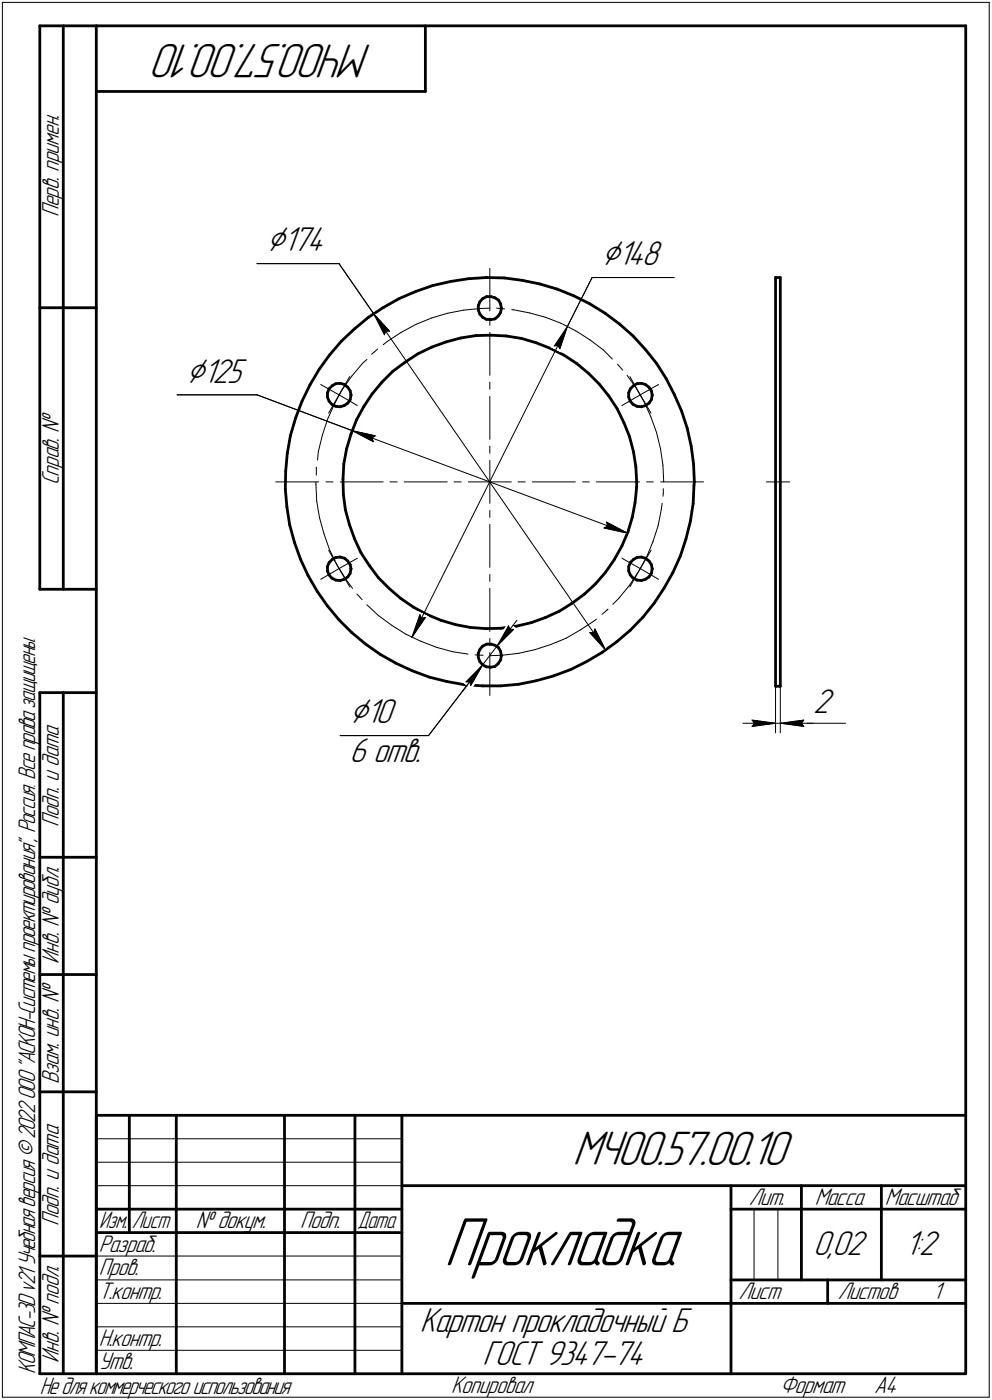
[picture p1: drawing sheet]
<svg xmlns="http://www.w3.org/2000/svg" width="211mm" height="298mm" viewBox="0 0 211 298" stroke-linecap="round" stroke-linejoin="round" font-family="sans-serif">
<g fill="none" stroke="#000" stroke-width=".21">
<path d="M.5 .5v297zM.5 .5h210zM210.5 .5v297zM54.7 56.1h17.4zM72.1 56.1l7.4 10.7zM104.2 57.1v9.1zM126 59.1l-5.3 10.4zM126 59.1h17.4zM77.1 77.4l1-.9zM77.1 77.4l-2.3 2.7zM79.1 75.4l.6-.5zM79.5 66.8l3.4 3.7z"/>
<path d="M79.5 66.8l2.3 4.5zM79.5 66.8l49.4 71.6zM79.7 74.9l.6-.6zM81.5 73.4l.9-.7zM82 70.5h.9zM82 70.5l-.2 .8zM82.4 72.7l2.9-1.9zM85.3 70.8l3.2-1.7zM88.5 69.1l3.3-1.4zM91.8 67.7l3.4-1zM95.2 66.7l3.4-.7zM98.6 66l3.5-.3z"/>
<path d="M102.1 65.7l2.1-.1zM104.2 67.7v1.6zM104.2 70.8v9.1zM105.7 65.6l1.7 .2zM108.9 66h.3zM109.2 66l3.5 .6zM112.7 66.6l3.4 1zM116.1 67.6l3.3 1.2zM117.9 73.7l.8-.1zM118.7 73.6l.4 .7zM119.4 68.8l3.1 1.6zM120.7 69.5l-1.6 4.8z"/>
<path d="M120.7 69.5l-2.8 4.2zM120.7 69.5l-33.1 66.2zM122.5 70.4l3.1 2zM125.6 72.4l2.8 2.1zM128.4 74.5l1.9 2zM131.4 77.6l1.1 1.2zM133.4 79.9l1.9 2.6zM37.7 84.1h17zM54.7 84.1l20.2 7.6zM67.3 99.5v.2zM67.3 99.7v1.5zM67.7 96.2l-.1 1.8z"/>
<path d="M68.2 81.9l3.9 2.2zM68.6 92.7l-.9 3.5zM69.7 89.3l-1.1 3.4zM71.1 86.1l-1.4 3.2zM72.1 84.1l3.9 2.3zM72.1 84.1l-2.2 3.9zM72.8 83l-1.7 3.1zM74.4 80.2l-2.3 3.9zM74.8 80.1l-2 2.9zM74.9 91.7l4.9 1.1zM74.9 91.7l4.5 2.4zM74.9 91.7l58.6 21.8z"/>
<path d="M79.2 93.2l.6-.4zM79.2 93.2l.2 .9zM104.2 81.4v1.5zM104.2 84.4v9.2zM104.2 95v1.5zM104.2 98v4.6zM132.3 86.4l3.9-2.3zM134 80.2l2.2 3.9zM135.3 82.5l1.8 3.1zM136.2 84.1l3.9-2.2zM136.2 84.1l2.3 3.9zM137.1 85.6l1.4 3.2z"/>
<path d="M138.5 88.8l1.2 3.3zM139.7 92.1l.8 3.5zM140.5 95.6l.6 3.5zM141.1 99.1l.1 3.5zM58.7 102.6h9.1zM67.2 102.6v.6zM67.2 103.2l.2 3.6zM67.4 106.8l.6 3.4zM68 110.2l.9 3.4zM68.9 113.6l1.2 3.4zM69.3 102.6h1.6zM69.9 117.2l2.2 3.9z"/>
<path d="M70.1 117l1.5 3.1zM72.4 102.6h9.1zM83 102.6h1.5zM86 102.6h9.2zM96.6 102.6h1.5zM99.7 102.6h4.5zM104.2 111.7v9.1zM104.2 108.7v1.5zM104.2 102.6v4.6zM104.2 102.6h4.6zM110.2 102.6h1.6zM113.3 102.6h9.1z"/>
<path d="M124 102.6h1.4zM126.9 102.6h9.2zM128.5 112.4l5 1.1zM128.5 112.4l.8-.4zM129 111.2l.3 .8zM129 111.2l4.5 2.3zM132.3 118.9l3.9 2.2zM137.6 118.6l-1.7 3.1zM137.6 102.6h1.4zM138.5 117.2l-2.3 3.9zM138.9 115.3l-1.3 3.3zM140 111.9l-1.1 3.4z"/>
<path d="M140.5 102.6h9.2zM140.7 108.5l-.7 3.4zM140.9 107.2l-.2 1.3zM141.1 105v.7zM141.1 104.1v.9zM163.1 102.6h5zM68.2 123.4l3.9-2.3zM71.6 120.1l1.9 3.1zM72.1 121.1l3.9-2.2zM72.1 121.1l2.3 3.9zM73.5 123.2l1.5 2.1zM75.9 126.5l1.1 1.2z"/>
<path d="M78.1 128.8l2.4 2.3zM80.5 131.1l2.9 2.1zM83.4 133.2l3 1.8zM86.4 135l3.2 1.6zM89.3 130.9l-1.7 4.8zM89.3 130.9l.4 .8zM89.6 136.6l3.3 1.2zM89.7 131.7l.8-.2zM90.5 131.5l-2.9 4.2zM92.9 137.8l3.4 1zM96.3 138.8l3.3 .5zM101.1 139.4l1.7 .1z"/>
<path d="M104.2 138.9v9.2zM104.2 136v1.5zM104.2 125.3v9.2zM104.2 122.3v1.5zM104.3 139.6l2.5-.1zM105.7 137.6l3.6-3.6zM105.7 137.6l-3 4zM106.8 139.5l3.6-.4zM108.2 133.3l.3 .7zM108.2 133.3l-2.5 4.3zM108.5 134h.8zM110 132.1l-4.3 5.5z"/>
<path d="M110.4 139.1l3.4-.8zM113.8 138.3l3.4-1.1zM117.2 137.2l3.3-1.3zM120.5 135.9l3-1.8zM123.5 134.1l3-1.9zM125.5 134.7l3.4 3.7zM125.5 134.7h.8zM126.5 132.2l.4-.4zM126.6 133.9l-.3 .8zM126.6 133.9l2.3 4.5zM128.1 130.8l1.1-.9zM129.2 129.9l.2-.2z"/>
<path d="M130.4 128.7l1.3-1.3zM133.9 124.6l-2.2 2.8zM135.9 121.7l-2 2.9zM136.2 121.1l3.9 2.3zM136.2 121.1l-2.2 3.9zM72.4 156.6h18.8zM99.1 145.2h.9zM100 145.2l.2 .8zM102.7 141.6l-11.5 15zM102.7 141.6l-3.6 3.6zM102.7 141.6l-2.5 4.4zM102.7 141.6l-4.2 5.6z"/>
<path d="M158.1 154h6.9zM160 153.3l5 .7zM160 153.3l.5 .7zM160 154.7l5-.7zM160.5 154l-.5 .7zM165 146.1v9.9zM165 154h1zM166 154h5zM166 146.1v9.9zM166 154l5 .7zM166 154l5-.7zM166 154h7.1z"/>
<path d="M170.5 154l.5 .7zM171 154h8.9zM171 153.3l-.5 .7zM20.5 247.5h65zM20.5 252.5h65zM20.5 242.5h65zM160.4 257.5v15zM165.5 257.5v15zM20.5 267.5h65zM20.5 272.5h65zM20.5 277.5h65zM.5 297.5h210z"/>
<path d="M20.5 282.5h65zM20.5 287.5h65z"/>
</g>
<g fill="none" stroke="#000" stroke-width=".59">
<path d="M8.5 5.5v120zM8.5 5.5h12zM13.5 5.5v120zM20.5 5.5v287zM20.5 5.5h185zM20.5 19.5h70zM90.5 5.5v14zM205.5 5.5v287zM95.8 59.9l3.9-.5zM99.7 59.4l3.8-.3zM103.5 59.1l3.8 .1zM107.3 59.2l3.8 .5z"/>
<path d="M111.1 59.7l3.7 .8zM165 59.1v87zM165 59.1h1zM166 59.1v87zM8.5 65.5h12zM67.9 78.7l-1.9 3.3zM70.1 75.6l-2.2 3.1zM72.6 72.6l2.8-2.6zM72.6 72.6l-2.5 3zM75.4 70l3-2.4zM78.4 67.6l3.2-2.2zM81.6 65.4l3.3-1.8z"/>
<path d="M83.6 79.1l2.6-2zM83.6 79.1l-2.3 2.3zM84.9 63.6l3.6-1.5zM86.2 77.1l2.7-1.7zM88.5 62.1l3.6-1.3zM88.9 75.4l3-1.5zM91.9 73.9l3-1.1zM92.1 60.8l3.7-.9zM94.9 72.8l3.1-.8zM98 72l3.3-.5zM101.3 71.5l3.2-.1zM101.8 65.1v.9z"/>
<path d="M101.8 66l.3 .9zM102.1 64.3l-.3 .8zM102.1 66.9l.6 .7zM102.7 63.6l.8-.4zM102.7 63.6l-.6 .7zM102.7 67.6l.8 .4zM103.5 68l.9 .1zM103.5 63.2h1zM104.4 68.1l.9-.2zM104.5 71.4l3.2 .1zM104.5 63.2l.8 .2zM105.3 63.4l.8 .5z"/>
<path d="M105.3 67.9l.7-.6zM106.1 63.9l.4 .8zM106.5 64.7l.2 .9zM106.5 66.5l-.5 .8zM106.7 65.6l-.2 .9zM107.7 71.5l3.2 .6zM110.9 72.1l3.1 .9zM114 73l3.1 1.2zM114.8 60.5l3.7 1.1zM117.1 74.2l2.9 1.4zM118.5 61.6l3.6 1.4zM120 75.6l2.7 1.8z"/>
<path d="M122.1 63l3.4 1.7zM122.7 77.4l2.5 2.1zM125.2 79.5l2.3 2.3zM125.5 64.7l3.3 2zM128.8 66.7l3 2.3zM131.8 69l2.9 2.5zM134.7 71.5l2.6 2.9zM137.3 74.4l2.4 3zM139.7 77.4l2 3.2zM61.1 96.5l-.3 3.8zM61.8 92.7l-.7 3.8zM62.9 89l-1.1 3.7z"/>
<path d="M64.3 85.4l-1.4 3.6zM66 82l-1.7 3.4zM69.7 83.7v.9zM69.7 84.6l.3 .8zM70 82.8l-.3 .9zM70 85.4l.6 .7zM70.6 86.1l.9 .4zM70.7 82.1l.8-.4zM70.7 82.1l-.7 .7zM71.5 81.7l.9-.1zM71.5 86.5l.9 .1zM72.4 81.6l.9 .3z"/>
<path d="M72.4 86.6l.8-.2zM73.2 98.8l-.2 3.2zM73.2 86.4l.8-.5zM73.3 81.9l.7 .6zM73.7 95.6l-.5 3.2zM74 82.5l.5 .7zM74.5 83.2l.2 .9zM74.5 85.1l-.5 .8zM74.7 84.2l-.2 .9zM74.7 84.2h.1M74.7 92.5l-1 3.1zM75.9 89.4l-1.2 3.1z"/>
<path d="M77.4 86.6l-1.5 2.8zM79.2 83.9l-1.8 2.7zM81.3 81.4l-2.1 2.5zM127.5 81.8l2 2.5zM129.5 84.3l1.8 2.7zM131.3 87l1.5 3zM132.8 90l1.1 3zM133.8 83.7v.9zM133.8 84.6l.3 .8zM133.9 93l.9 3.2zM134.1 82.8l-.3 .9zM134.1 85.4l.6 .7z"/>
<path d="M134.7 86.1l.9 .4zM134.8 82.1l.8-.4zM134.8 82.1l-.7 .7zM134.8 96.2l.5 3.2zM135.3 99.4l.2 3.2zM135.6 81.7l.9-.1zM135.6 86.5l.9 .1zM136.5 81.6l.8 .3zM136.5 86.6l.8-.2zM137.3 81.9l.8 .6zM137.3 86.4l.8-.5zM138.1 82.5l.5 .7z"/>
<path d="M138.6 83.2l.2 .9zM138.6 85.1l-.5 .8zM138.8 84.2l-.2 .9zM138.8 84.2h.1M141.7 80.6l1.8 3.5zM143.5 84.1l1.5 3.4zM145 87.5l1.2 3.7zM146.2 91.2l.9 3.8zM147.1 95l.5 3.8zM147.6 98.8l.1 3.8zM60.7 104.1l.3 3.8zM60.8 100.3l-.1 3.8z"/>
<path d="M61 107.9l.6 3.9zM61.6 111.8l1.1 3.7zM62.7 115.5l1.2 3.5zM63.9 119l1.6 3.5zM70 119.8l-.3 .8zM70.7 119.1l.8-.4zM70.7 119.1l-.7 .7zM71.5 118.7l.9-.1zM72.4 118.6l.9 .3zM73 102l.1 3.3zM73.1 105.3l.4 3.2zM73.3 118.9l.7 .6z"/>
<path d="M73.5 108.5l.8 3.2zM74 119.5l.5 .7zM74.3 111.7l1.1 3zM75.4 114.7l1.4 3zM76.8 117.7l1.8 2.7zM130.7 119.1l-1.8 2.7zM132.3 116.2l-1.6 2.9zM133.6 113.3l-1.3 2.9zM134.1 119.8l-.3 .8zM134.5 110.2l-.9 3.1zM134.8 119.1l.8-.4zM134.8 119.1l-.7 .7z"/>
<path d="M135.1 107l-.6 3.2zM135.5 103.7l-.4 3.3zM135.5 102.6v1.1zM135.6 118.7l.9-.1zM136.5 118.6l.8 .3zM137.3 118.9l.8 .6zM138.1 119.5l.5 .7zM144.8 118.4l-1.6 3.5zM146 114.7l-1.2 3.7zM146.9 111l-.9 3.7zM147.5 107.2l-.6 3.8zM147.7 103.4l-.2 3.8z"/>
<path d="M147.7 102.6v.8zM8.5 125.5h12zM65.5 122.5l2 3.4zM67.5 125.9l2.2 3.1zM69.7 129l2.4 3zM69.7 120.6v1zM69.7 121.6l.3 .8zM70 122.4l.6 .7zM70.6 123.1l.9 .4zM71.5 123.5l.9 .1zM72.1 132l2.7 2.7zM72.4 123.6l.8-.2z"/>
<path d="M73.2 123.4l.8-.5zM74.5 120.2l.2 .9zM74.5 122.1l-.5 .8zM74.7 121.2l-.2 .9zM74.7 121.2h.1M74.8 134.7l3 2.5zM77.8 137.2l3.1 2.2zM78.6 120.4l1.9 2.6zM80.5 123l2.3 2.3zM80.9 139.4l3.3 1.8zM82.8 125.3l2.5 2.1zM85.3 127.4l2.7 1.9z"/>
<path d="M88 129.3l2.8 1.5zM90.8 130.8l3 1.3zM93.8 132.1l3.1 .9zM96.9 133l3.2 .6zM100.1 133.6l3.3 .3zM101.8 139.1v.9zM102.1 138.3l-.3 .8zM102.7 137.6l.8-.4zM102.7 137.6l-.6 .7zM103.4 133.9l3.2-.1zM103.5 137.2h1zM104.5 137.2l.8 .2z"/>
<path d="M105.3 137.4l.8 .5zM106.1 137.9l.4 .8zM106.5 138.7l.2 .9zM106.6 133.8l3.2-.5zM106.7 139.6l-.2 .9zM109.8 133.3l3.2-.7zM113 132.6l3.1-1.1zM116.1 131.5l2.9-1.4zM119 130.1l2.8-1.7zM121.8 128.4l2.6-1.9zM124.4 126.5l2.3-2.2zM128.1 138.9l3.1-2.2z"/>
<path d="M128.9 121.8l-2.2 2.5zM131.2 136.7l2.9-2.5zM133.8 120.6v1zM133.8 121.6l.3 .8zM134.1 122.4l.6 .7zM134.7 123.1l.9 .4zM135.6 123.5l.9 .1zM136.5 123.6l.8-.2zM136.8 131.4l-2.7 2.8zM137.3 123.4l.8-.5zM138.6 120.2l.2 .9zM138.6 122.1l-.5 .8z"/>
<path d="M138.8 121.2l-.2 .9zM138.8 121.2h.1M139.2 128.4l-2.4 3zM141.3 125.2l-2.1 3.2zM143.2 121.9l-1.9 3.3zM8.5 147.5v145zM8.5 147.5h12zM13.5 147.5v145zM84.2 141.2l3.5 1.6zM87.7 142.8l3.7 1.4zM91.4 144.2l3.7 .9zM95.1 145.1l3.7 .7z"/>
<path d="M98.8 145.8l3.9 .2zM101.8 140l.3 .9zM102.1 140.9l.6 .7zM102.7 146h3.8zM102.7 141.6l.8 .4zM103.5 142l.9 .1zM104.4 142.1l.9-.2zM105.3 141.9l.7-.6zM106.5 146l3.8-.3zM106.5 140.5l-.5 .8zM110.3 145.7l3.8-.8zM114.1 144.9l3.7-1z"/>
<path d="M117.8 143.9l3.6-1.3zM121.4 142.6l3.4-1.7zM124.8 140.9l3.3-2zM165 146.1h1zM8.5 182.5h12zM8.5 207.5h12zM8.5 232.5h12zM20.5 237.5h185zM20.5 237.5v55zM27.5 237.5v25zM37.5 237.5v55zM60.5 237.5v55z"/>
<path d="M75.5 237.5v55zM85.5 237.5v55zM20.5 257.5h65zM85.5 252.5h120zM155.5 252.5v40zM155.5 257.5h15zM170.5 252.5v20zM170.5 257.5h35zM187.5 252.5v20zM8.5 267.5h12zM20.5 262.5h65zM85.5 277.5h70z"/>
<path d="M155.5 277.5h50zM155.5 272.5h50zM176.1 272.5v5zM8.5 292.5h12zM20.5 292.5h185z"/>
</g>
<g fill="#fff" stroke="#fff" stroke-width=".21">
<path d="M126.7 133.3h.1zM126.5 133.3h.4zM126.4 133.4h.5zM126.2 133.5h.8zM126.2 133.6h.8zM126 133.7h1.1zM125.9 133.8h1.2zM125.7 133.9h1.5zM125.6 133.9h1.6zM125.6 134h1.7zM125.5 134.1h1.8zM125.4 134.2h1.9zM125.2 134.3h2.1zM125.1 134.4h2.3zM125.1 134.5h2.3zM125 134.5h2.5zM124.8 134.6h2.7zM124.9 134.7h2.7zM125 134.8h2.6zM125.1 134.9h2.6zM125.1 135h2.7zM125.2 135h2.6zM125.3 135.1h2.5zM125.4 135.2h2.4zM125.5 135.3h2.4zM125.5 135.4h2.4zM125.6 135.5h2.4zM125.6 135.6h2.4zM125.7 135.6h2.4zM125.8 135.7h2.3zM125.9 135.8h2.3zM126 135.9h2.2zM126.1 136h2.2zM126.1 136.1h2.2zM126.2 136.1h2.2zM126.2 136.2h2.2zM126.3 136.3h2.1zM126.4 136.4h2zM126.5 136.5h2zM126.6 136.6h1.9zM126.7 136.7h1.9zM126.7 136.7h1.9zM126.7 136.8h1.9zM126.8 136.9h1.8zM126.9 137h1.7zM127 137.1h1.7zM127.1 137.2h1.6zM127.2 137.2h1.5zM127.3 137.3h1.4zM127.3 137.4h1.4zM127.4 137.5h1.3zM127.6 137.6h1.2zM127.7 137.7h1.1zM127.8 137.8h1zM127.9 137.8h.9zM128.1 137.9h.7zM128.3 138h.6zM128.4 138.1h.5zM128.5 138.2h.4zM128.6 138.3h.3z"/>
<path d="M79.6 67h.2zM79.6 67.1h.3zM79.6 67.1h.5zM79.7 67.2h.5zM79.7 67.3h.6zM79.7 67.4h.8zM79.7 67.5h.9zM79.8 67.6h1zM79.8 67.6h1.1zM79.8 67.7h1.2zM79.8 67.8h1.3zM79.8 67.9h1.4zM79.8 68h1.5zM79.8 68.1h1.6zM79.8 68.2h1.6zM79.8 68.2h1.7zM79.9 68.3h1.7zM79.9 68.4h1.8zM79.9 68.5h1.9zM79.9 68.6h2zM79.9 68.7h2.1zM80 68.7h2zM80 68.8h2zM80.1 68.9h2zM80.1 69h2.1zM80.2 69.1h2.1zM80.2 69.2h2.2zM80.3 69.3h2.2zM80.3 69.3h2.2zM80.3 69.4h2.3zM80.3 69.5h2.4zM80.4 69.6h2.4zM80.4 69.7h2.4zM80.5 69.8h2.4zM80.5 69.8h2.5zM80.6 69.9h2.5zM80.6 70h2.5zM80.7 70.1h2.5zM80.7 70.2h2.6zM80.8 70.3h2.6zM80.8 70.4h2.7zM80.9 70.4h2.7zM80.9 70.5h2.8zM80.9 70.6h2.8zM80.9 70.7h2.7zM81 70.8h2.4zM81 70.9h2.3zM81.1 71h2zM81.1 71h2zM81.2 71.1h1.7zM81.2 71.2h1.6zM81.3 71.3h1.3zM81.3 71.4h1.2zM81.4 71.5h1.1zM81.4 71.5h.9zM81.4 71.6h.8zM81.4 71.7h.7zM81.5 71.8h.5zM81.5 71.9h.4zM81.6 72h.2z"/>
<path d="M56.7 47.8h13.5zM56.7 47.8h13.5zM56.7 47.9h13.5zM56.7 48h13.5zM56.7 48.1h13.5zM56.7 48.2h13.5zM56.7 48.3h13.5zM56.7 48.3h13.5zM56.7 48.4h13.5zM56.7 48.5h13.5zM56.7 48.6h13.5zM56.7 48.7h13.5zM56.7 48.8h13.5zM56.7 48.9h13.5zM56.7 48.9h13.5zM56.7 49h13.5zM56.7 49.1h13.5zM56.7 49.2h13.5zM56.7 49.3h13.5zM56.7 49.4h13.5zM56.7 49.4h13.5zM56.7 49.5h13.5zM56.7 49.6h13.5zM56.7 49.7h13.5zM56.7 49.8h13.5zM56.7 49.9h13.5zM56.7 50h13.5zM56.7 50h13.5zM56.7 50.1h13.5zM56.7 50.2h13.5zM56.7 50.3h13.5zM56.7 50.4h13.5zM56.7 50.5h13.5zM56.7 50.5h13.5zM56.7 50.6h13.5zM56.7 50.7h13.5zM56.7 50.8h13.5zM56.7 50.9h13.5zM56.7 51h13.5zM56.7 51.1h13.5zM56.7 51.1h13.5zM56.7 51.2h13.5zM56.7 51.3h13.5zM56.7 51.4h13.5zM56.7 51.5h13.5zM56.7 51.6h13.5zM56.7 51.6h13.5zM56.7 51.7h13.5zM56.7 51.8h13.5zM56.7 51.9h13.5zM56.7 52h13.5zM56.7 52.1h13.5zM56.7 52.2h13.5zM56.7 52.2h13.5zM56.7 52.3h13.5zM56.7 52.4h13.5zM56.7 52.5h13.5zM56.7 52.6h13.5zM56.7 52.7h13.5zM56.7 52.7h13.5zM56.7 52.8h13.5zM56.7 52.9h13.5zM56.7 53h13.5zM56.7 53.1h13.5zM56.7 53.2h13.5zM56.7 53.3h13.5zM56.7 53.3h13.5zM56.7 53.4h13.5zM56.7 53.5h13.5zM56.7 53.6h13.5zM56.7 53.7h13.5zM56.7 53.8h13.5zM56.7 53.8h13.5zM56.7 53.9h13.5zM56.7 54h13.5zM56.7 54.1h13.5zM56.7 54.2h13.5zM56.7 54.3h13.5zM56.7 54.4h13.5zM56.7 54.4h13.5zM56.7 54.5h13.5zM56.7 54.6h13.5zM56.7 54.7h13.5zM56.7 54.8h13.5zM56.7 54.9h13.5zM56.7 54.9h13.5zM56.7 55h13.5z"/>
<path d="M89 130.3h.2zM89 130.4h.3zM88.9 130.5h.6zM88.9 130.6h.8zM88.9 130.6h.9zM88.8 130.7h1.2zM88.8 130.8h1.3zM88.8 130.9h1.5zM88.7 131h1.8zM88.7 131.1h2zM88.7 131.1h2.1zM88.6 131.2h2.4zM88.6 131.3h2.6zM88.6 131.4h2.6zM88.6 131.5h2.5zM88.6 131.6h2.5zM88.6 131.7h2.4zM88.5 131.7h2.4zM88.5 131.8h2.4zM88.5 131.9h2.3zM88.4 132h2.4zM88.4 132.1h2.4zM88.4 132.2h2.3zM88.3 132.2h2.3zM88.3 132.3h2.3zM88.3 132.4h2.2zM88.2 132.5h2.2zM88.2 132.6h2.2zM88.2 132.7h2.1zM88.1 132.8h2.2zM88.1 132.8h2.2zM88.1 132.9h2.1zM88.1 133h2.1zM88.1 133.1h2zM88.1 133.2h1.9zM88 133.3h2zM88 133.3h1.9zM88 133.4h1.8zM87.9 133.5h1.9zM87.9 133.6h1.8zM87.9 133.7h1.8zM87.8 133.8h1.9zM87.8 133.9h1.8zM87.8 133.9h1.7zM87.8 134h1.7zM87.8 134.1h1.6zM87.8 134.2h1.5zM87.8 134.3h1.5zM87.8 134.4h1.4zM87.8 134.5h1.4zM87.8 134.5h1.3zM87.8 134.6h1.2zM87.8 134.7h1.1zM87.7 134.8h1.1zM87.7 134.9h.9zM87.7 135h.9zM87.7 135h.8zM87.7 135.1h.7zM87.7 135.2h.6zM87.7 135.3h.4zM87.7 135.4h.4zM87.7 135.5h.3zM87.7 135.6h.2z"/>
<path d="M120.6 69.7h.1zM120.5 69.8h.2zM120.4 69.8h.3zM120.3 69.9h.4zM120.2 70h.5zM120.1 70.1h.6zM120 70.2h.7zM119.9 70.3h.8zM119.8 70.4h.9zM119.7 70.4h1zM119.6 70.5h1.1zM119.5 70.6h1.2zM119.5 70.7h1.2zM119.3 70.8h1.4zM119.3 70.9h1.4zM119.2 71h1.5zM119.1 71h1.6zM119.1 71.1h1.6zM119 71.2h1.7zM119 71.3h1.7zM119 71.4h1.7zM118.9 71.5h1.7zM118.8 71.5h1.8zM118.8 71.6h1.8zM118.7 71.7h1.9zM118.6 71.8h2zM118.6 71.9h2zM118.5 72h2zM118.4 72.1h2.1zM118.4 72.1h2.1zM118.4 72.2h2zM118.3 72.3h2.1zM118.3 72.4h2.1zM118.2 72.5h2.1zM118.1 72.6h2.2zM118.1 72.6h2.1zM118 72.7h2.2zM117.9 72.8h2.3zM117.9 72.9h2.2zM117.9 73h2.2zM117.8 73.1h2.3zM117.8 73.2h2.3zM117.7 73.2h2.4zM117.6 73.3h2.5zM117.6 73.4h2.4zM117.5 73.5h2.5zM117.4 73.6h2.6zM117.4 73.7h2.5zM117.3 73.7h2.6zM117.3 73.8h2.5zM117.2 73.9h2.6zM117.4 74h2.4zM117.6 74.1h2.1zM117.8 74.2h1.9zM117.9 74.3h1.8zM118.1 74.3h1.5zM118.3 74.4h1.3zM118.4 74.5h1.2zM118.6 74.6h.9zM118.8 74.7h.7zM119 74.8h.5zM119.1 74.8h.4zM119.3 74.9h.2z"/>
<path d="M127.9 50.7h13.5zM127.9 50.8h13.5zM127.9 50.9h13.5zM127.9 51h13.5zM127.9 51.1h13.5zM127.9 51.1h13.5zM127.9 51.2h13.5zM127.9 51.3h13.5zM127.9 51.4h13.5zM127.9 51.5h13.5zM127.9 51.6h13.5zM127.9 51.6h13.5zM127.9 51.7h13.5zM127.9 51.8h13.5zM127.9 51.9h13.5zM127.9 52h13.5zM127.9 52.1h13.5zM127.9 52.2h13.5zM127.9 52.2h13.5zM127.9 52.3h13.5zM127.9 52.4h13.5zM127.9 52.5h13.5zM127.9 52.6h13.5zM127.9 52.7h13.5zM127.9 52.7h13.5zM127.9 52.8h13.5zM127.9 52.9h13.5zM127.9 53h13.5zM127.9 53.1h13.5zM127.9 53.2h13.5zM127.9 53.3h13.5zM127.9 53.3h13.5zM127.9 53.4h13.5zM127.9 53.5h13.5zM127.9 53.6h13.5zM127.9 53.7h13.5zM127.9 53.8h13.5zM127.9 53.8h13.5zM127.9 53.9h13.5zM127.9 54h13.5zM127.9 54.1h13.5zM127.9 54.2h13.5zM127.9 54.3h13.5zM127.9 54.4h13.5zM127.9 54.4h13.5zM127.9 54.5h13.5zM127.9 54.6h13.5zM127.9 54.7h13.5zM127.9 54.8h13.5zM127.9 54.9h13.5zM127.9 54.9h13.5zM127.9 55h13.5zM127.9 55.1h13.5zM127.9 55.2h13.5zM127.9 55.3h13.5zM127.9 55.4h13.5zM127.9 55.5h13.5zM127.9 55.5h13.5zM127.9 55.6h13.5zM127.9 55.7h13.5zM127.9 55.8h13.5zM127.9 55.9h13.5zM127.9 56h13.5zM127.9 56h13.5zM127.9 56.1h13.5zM127.9 56.2h13.5zM127.9 56.3h13.5zM127.9 56.4h13.5zM127.9 56.5h13.5zM127.9 56.6h13.5zM127.9 56.6h13.5zM127.9 56.7h13.5zM127.9 56.8h13.5zM127.9 56.9h13.5zM127.9 57h13.5zM127.9 57.1h13.5zM127.9 57.1h13.5zM127.9 57.2h13.5zM127.9 57.3h13.5zM127.9 57.4h13.5zM127.9 57.5h13.5zM127.9 57.6h13.5zM127.9 57.7h13.5zM127.9 57.7h13.5zM127.9 57.8h13.5zM127.9 57.9h13.5zM127.9 58h13.5z"/>
<path d="M128.8 110.6h.1zM128.8 110.7h.3zM128.7 110.7h.6zM128.7 110.8h.8zM128.7 110.9h.9zM128.6 111h1.2zM128.6 111.1h1.3zM128.5 111.2h1.5zM128.5 111.3h1.7zM128.5 111.3h1.9zM128.4 111.4h2.2zM128.4 111.5h2.3zM128.4 111.6h2.5zM128.4 111.7h2.6zM128.4 111.8h2.7zM128.3 111.8h3zM128.3 111.9h3.2zM128.3 112h3.4zM128.2 112.1h3.6zM128.2 112.2h3.8zM128.2 112.3h3.9zM128.1 112.4h4.1zM128.1 112.4h4.2zM128.1 112.5h4.3zM128 112.6h4.5zM128 112.7h4.6zM127.9 112.8h4.8zM128.4 112.9h4.4zM128.7 112.9h4.2zM129 113h4zM129.5 113.1h3.6zM129.8 113.2h3.4zM130.1 113.3h3.2zM130.6 113.4h2.7zM130.9 113.5h2.5zM131.2 113.5h2.3z"/>
<path d="M74.9 91.7h2.4zM75.1 91.8h2.5zM75.2 91.9h2.8zM75.3 91.9h3.1zM75.4 92h3.3zM75.4 92.1h3.7zM75.5 92.2h4zM75.6 92.3h4.2zM75.8 92.4h4.4zM75.9 92.5h4.6zM75.9 92.5h4.6zM76 92.6h4.5zM76.1 92.7h4.3zM76.2 92.8h4.2zM76.3 92.9h4.1zM76.4 93h3.9zM76.5 93h3.8zM76.7 93.1h3.6zM76.9 93.2h3.4zM77 93.3h3.3zM77.2 93.4h3zM77.4 93.5h2.8zM77.5 93.6h2.6zM77.6 93.6h2.5zM77.8 93.7h2.3zM78 93.8h2zM78.1 93.9h1.9zM78.3 94h1.7zM78.5 94.1h1.4zM78.6 94.1h1.3zM78.7 94.2h1.2zM78.9 94.3h.9zM79.1 94.4h.7zM79.2 94.5h.6zM79.4 94.6h.4zM79.6 94.7h.2z"/>
<path d="M39.6 75.7h13.1zM39.6 75.8h13.1zM39.6 75.9h13.1zM39.6 75.9h13.1zM39.6 76h13.1zM39.6 76.1h13.1zM39.6 76.2h13.1zM39.6 76.3h13.1zM39.6 76.4h13.1zM39.6 76.5h13.1zM39.6 76.5h13.1zM39.6 76.6h13.1zM39.6 76.7h13.1zM39.6 76.8h13.1zM39.6 76.9h13.1zM39.6 77h13.1zM39.6 77h13.1zM39.6 77.1h13.1zM39.6 77.2h13.1zM39.6 77.3h13.1zM39.6 77.4h13.1zM39.6 77.5h13.1zM39.6 77.6h13.1zM39.6 77.6h13.1zM39.6 77.7h13.1zM39.6 77.8h13.1zM39.6 77.9h13.1zM39.6 78h13.1zM39.6 78.1h13.1zM39.6 78.1h13.1zM39.6 78.2h13.1zM39.6 78.3h13.1zM39.6 78.4h13.1zM39.6 78.5h13.1zM39.6 78.6h13.1zM39.6 78.7h13.1zM39.6 78.7h13.1zM39.6 78.8h13.1zM39.6 78.9h13.1zM39.6 79h13.1zM39.6 79.1h13.1zM39.6 79.2h13.1zM39.6 79.2h13.1zM39.6 79.3h13.1zM39.6 79.4h13.1zM39.6 79.5h13.1zM39.6 79.6h13.1zM39.6 79.7h13.1zM39.6 79.8h13.1zM39.6 79.8h13.1zM39.6 79.9h13.1zM39.6 80h13.1zM39.6 80.1h13.1zM39.6 80.2h13.1zM39.6 80.3h13.1zM39.6 80.3h13.1zM39.6 80.4h13.1zM39.6 80.5h13.1zM39.6 80.6h13.1zM39.6 80.7h13.1zM39.6 80.8h13.1zM39.6 80.9h13.1zM39.6 80.9h13.1zM39.6 81h13.1zM39.6 81.1h13.1zM39.6 81.2h13.1zM39.6 81.3h13.1zM39.6 81.4h13.1zM39.6 81.4h13.1zM39.6 81.5h13.1zM39.6 81.6h13.1zM39.6 81.7h13.1zM39.6 81.8h13.1zM39.6 81.9h13.1zM39.6 82h13.1zM39.6 82h13.1zM39.6 82.1h13.1zM39.6 82.2h13.1zM39.6 82.3h13.1zM39.6 82.4h13.1zM39.6 82.5h13.1zM39.6 82.5h13.1zM39.6 82.6h13.1zM39.6 82.7h13.1zM39.6 82.8h13.1zM39.6 82.9h13.1zM39.6 83h13.1zM39.6 83.1h13.1z"/>
<path d="M108.1 132.6h.2zM108 132.7h.4zM108 132.8h.5zM107.9 132.8h.6zM107.9 132.9h.8zM107.9 133h.9zM107.8 133.1h1.1zM107.8 133.2h1.2zM107.7 133.3h1.4zM107.7 133.3h1.5zM107.6 133.4h1.7zM107.6 133.5h1.8zM107.5 133.6h2.1zM107.4 133.7h2.2zM107.4 133.8h2.3zM107.4 133.9h2.5zM107.4 133.9h2.6zM107.3 134h2.8zM107.2 134.1h2.8zM107.2 134.2h2.7zM107.1 134.3h2.7zM107.1 134.4h2.6zM107 134.5h2.6zM107 134.5h2.6zM106.9 134.6h2.6zM106.8 134.7h2.6zM106.8 134.8h2.5zM106.8 134.9h2.4zM106.8 135h2.3zM106.7 135h2.4zM106.7 135.1h2.3zM106.6 135.2h2.3zM106.5 135.3h2.3zM106.5 135.4h2.2zM106.4 135.5h2.2zM106.4 135.6h2.1zM106.3 135.6h2.2zM106.3 135.7h2.1zM106.3 135.8h2zM106.3 135.9h1.9zM106.3 136h1.8zM106.2 136.1h1.8zM106.2 136.1h1.7zM106.2 136.2h1.7zM106.2 136.3h1.6zM106.1 136.4h1.6zM106.1 136.5h1.5zM106.1 136.6h1.4zM106 136.7h1.4zM106 136.7h1.3zM106 136.8h1.1zM106 136.9h.9zM105.9 137h.9zM105.9 137.1h.8zM105.9 137.2h.6zM105.9 137.2h.4zM105.8 137.3h.5zM105.8 137.4h.3z"/>
<path d="M102.4 141.7h.3zM102.3 141.8h.4zM102.2 141.9h.4zM102 142h.6zM101.9 142.1h.7zM101.8 142.2h.8zM101.6 142.2h.9zM101.4 142.3h1.1zM101.3 142.4h1.2zM101.2 142.5h1.2zM101 142.6h1.4zM100.9 142.7h1.5zM100.8 142.7h1.6zM100.8 142.8h1.6zM100.7 142.9h1.7zM100.6 143h1.8zM100.5 143.1h1.9zM100.4 143.2h1.9zM100.3 143.3h2zM100.2 143.3h2.1zM100.2 143.4h2zM100.1 143.5h2.1zM100 143.6h2.1zM99.9 143.7h2.2zM99.8 143.8h2.2zM99.7 143.8h2.3zM99.7 143.9h2.2zM99.6 144h2.3zM99.5 144.1h2.4zM99.4 144.2h2.4zM99.3 144.3h2.5zM99.2 144.4h2.5zM99.1 144.4h2.6zM99.1 144.5h2.5zM99 144.6h2.6zM98.9 144.7h2.6zM98.8 144.8h2.6zM98.7 144.9h2.7zM98.6 144.9h2.7zM98.6 145h2.7zM98.5 145.1h2.8zM98.4 145.2h2.9zM98.6 145.3h2.6zM98.6 145.4h2.6zM98.7 145.5h2.4zM98.8 145.5h2.2zM99 145.6h2zM99.1 145.7h1.8zM99.1 145.8h1.8zM99.2 145.9h1.6zM99.3 146h1.5zM99.5 146h1.3zM99.6 146.1h1.1zM99.7 146.2h1zM99.8 146.3h.8zM99.9 146.4h.7zM100 146.5h.5zM100.2 146.6h.3zM100.2 146.6h.2z"/>
<path d="M74.3 148.3h10.5zM74.3 148.3h10.5zM74.3 148.4h10.5zM74.3 148.5h10.5zM74.3 148.6h10.5zM74.3 148.7h10.5zM74.3 148.8h10.5zM74.3 148.8h10.5zM74.3 148.9h10.5zM74.3 149h10.5zM74.3 149.1h10.5zM74.3 149.2h10.5zM74.3 149.3h10.5zM74.3 149.4h10.5zM74.3 149.4h10.5zM74.3 149.5h10.5zM74.3 149.6h10.5zM74.3 149.7h10.5zM74.3 149.8h10.5zM74.3 149.9h10.5zM74.3 149.9h10.5zM74.3 150h10.5zM74.3 150.1h10.5zM74.3 150.2h10.5zM74.3 150.3h10.5zM74.3 150.4h10.5zM74.3 150.5h10.5zM74.3 150.5h10.5zM74.3 150.6h10.5zM74.3 150.7h10.5zM74.3 150.8h10.5zM74.3 150.9h10.5zM74.3 151h10.5zM74.3 151h10.5zM74.3 151.1h10.5zM74.3 151.2h10.5zM74.3 151.3h10.5zM74.3 151.4h10.5zM74.3 151.5h10.5zM74.3 151.6h10.5zM74.3 151.6h10.5zM74.3 151.7h10.5zM74.3 151.8h10.5zM74.3 151.9h10.5zM74.3 152h10.5zM74.3 152.1h10.5zM74.3 152.1h10.5zM74.3 152.2h10.5zM74.3 152.3h10.5zM74.3 152.4h10.5zM74.3 152.5h10.5zM74.3 152.6h10.5zM74.3 152.7h10.5zM74.3 152.7h10.5zM74.3 152.8h10.5zM74.3 152.9h10.5zM74.3 153h10.5zM74.3 153.1h10.5zM74.3 153.2h10.5zM74.3 153.2h10.5zM74.3 153.3h10.5zM74.3 153.4h10.5zM74.3 153.5h10.5zM74.3 153.6h10.5zM74.3 153.7h10.5zM74.3 153.8h10.5zM74.3 153.8h10.5zM74.3 153.9h10.5zM74.3 154h10.5zM74.3 154.1h10.5zM74.3 154.2h10.5zM74.3 154.3h10.5zM74.3 154.3h10.5zM74.3 154.4h10.5zM74.3 154.5h10.5zM74.3 154.6h10.5zM74.3 154.7h10.5zM74.3 154.8h10.5zM74.3 154.9h10.5zM74.3 154.9h10.5zM74.3 155h10.5zM74.3 155.1h10.5zM74.3 155.2h10.5zM74.3 155.3h10.5zM74.3 155.4h10.5zM74.3 155.4h10.5zM74.3 155.5h10.5z"/>
<path d="M74.3 157.6h14.9zM74.3 157.7h14.9zM74.3 157.8h14.9zM74.3 157.9h14.9zM74.3 158h14.9zM74.3 158.1h14.9zM74.3 158.2h14.9zM74.3 158.2h14.9zM74.3 158.3h14.9zM74.3 158.4h14.9zM74.3 158.5h14.9zM74.3 158.6h14.9zM74.3 158.7h14.9zM74.3 158.7h14.9zM74.3 158.8h14.9zM74.3 158.9h14.9zM74.3 159h14.9zM74.3 159.1h14.9zM74.3 159.2h14.9zM74.3 159.3h14.9zM74.3 159.3h14.9zM74.3 159.4h14.9zM74.3 159.5h14.9zM74.3 159.6h14.9zM74.3 159.7h14.9zM74.3 159.8h14.9zM74.3 159.9h14.9zM74.3 159.9h14.9zM74.3 160h14.9zM74.3 160.1h14.9zM74.3 160.2h14.9zM74.3 160.3h14.9zM74.3 160.4h14.9zM74.3 160.4h14.9zM74.3 160.5h14.9zM74.3 160.6h14.9zM74.3 160.7h14.9zM74.3 160.8h14.9zM74.3 160.9h14.9zM74.3 161h14.9zM74.3 161h14.9zM74.3 161.1h14.9zM74.3 161.2h14.9zM74.3 161.3h14.9zM74.3 161.4h14.9zM74.3 161.5h14.9zM74.3 161.5h14.9zM74.3 161.6h14.9zM74.3 161.7h14.9zM74.3 161.8h14.9zM74.3 161.9h14.9zM74.3 162h14.9zM74.3 162.1h14.9zM74.3 162.1h14.9zM74.3 162.2h14.9zM74.3 162.3h14.9zM74.3 162.4h14.9zM74.3 162.5h14.9zM74.3 162.6h14.9zM74.3 162.6h14.9zM74.3 162.7h14.9zM74.3 162.8h14.9zM74.3 162.9h14.9zM74.3 163h14.9zM74.3 163.1h14.9zM74.3 163.2h14.9zM74.3 163.2h14.9zM74.3 163.3h14.9zM74.3 163.4h14.9zM74.3 163.5h14.9zM74.3 163.6h14.9z"/>
<path d="M173.1 147h4.8zM173.1 147.1h4.8zM173.1 147.2h4.8zM173.1 147.2h4.8zM173.1 147.3h4.8zM173.1 147.4h4.8zM173.1 147.5h4.8zM173.1 147.6h4.8zM173.1 147.7h4.8zM173.1 147.7h4.8zM173.1 147.8h4.8zM173.1 147.9h4.8zM173.1 148h4.8zM173.1 148.1h4.8zM173.1 148.2h4.8zM173.1 148.3h4.8zM173.1 148.3h4.8zM173.1 148.4h4.8zM173.1 148.5h4.8zM173.1 148.6h4.8zM173.1 148.7h4.8zM173.1 148.8h4.8zM173.1 148.8h4.8zM173.1 148.9h4.8zM173.1 149h4.8zM173.1 149.1h4.8zM173.1 149.2h4.8zM173.1 149.3h4.8zM173.1 149.4h4.8zM173.1 149.4h4.8zM173.1 149.5h4.8zM173.1 149.6h4.8zM173.1 149.7h4.8zM173.1 149.8h4.8zM173.1 149.9h4.8zM173.1 149.9h4.8zM173.1 150h4.8zM173.1 150.1h4.8zM173.1 150.2h4.8zM173.1 150.3h4.8zM173.1 150.4h4.8zM173.1 150.5h4.8zM173.1 150.5h4.8zM173.1 150.6h4.8zM173.1 150.7h4.8zM173.1 150.8h4.8zM173.1 150.9h4.8zM173.1 151h4.8zM173.1 151h4.8zM173.1 151.1h4.8zM173.1 151.2h4.8zM173.1 151.3h4.8zM173.1 151.4h4.8zM173.1 151.5h4.8zM173.1 151.6h4.8zM173.1 151.6h4.8zM173.1 151.7h4.8zM173.1 151.8h4.8zM173.1 151.9h4.8zM173.1 152h4.8zM173.1 152.1h4.8zM173.1 152.1h4.8zM173.1 152.2h4.8zM173.1 152.3h4.8zM173.1 152.4h4.8zM173.1 152.5h4.8zM173.1 152.6h4.8zM173.1 152.7h4.8zM173.1 152.7h4.8zM173.1 152.8h4.8zM173.1 152.9h4.8z"/>
<path d="M159.5 152.9h.8zM159.5 153h1.5zM159.5 153.1h2.3zM159.5 153.2h3.1zM159.5 153.2h3.7zM159.5 153.3h4zM159.5 153.4h4.2zM159.5 153.5h4.3zM159.5 153.6h4.6zM159.5 153.7h4.8zM159.5 153.8h4.9zM159.5 153.8h5.2zM159.5 153.9h5.3zM159.5 154h5.5zM159.5 154.1h5.3zM159.5 154.2h5.2zM159.5 154.3h4.9zM159.5 154.3h4.8zM159.5 154.4h4.6zM159.5 154.5h4.3zM159.5 154.6h4.2zM159.5 154.7h4zM159.5 154.8h3.7zM159.5 154.9h3.1zM159.5 154.9h2.6zM159.5 155h1.9zM159.5 155.1h1.3zM159.5 155.2h.7z"/>
<path d="M170.9 152.9h.6zM170.1 153h1.4zM169.3 153.1h2.2zM168.6 153.2h2.9zM167.8 153.2h3.7zM167.6 153.3h3.9zM167.5 153.4h4zM167.2 153.5h4.3zM167 153.6h4.5zM166.9 153.7h4.6zM166.6 153.8h4.9zM166.5 153.8h5zM166.3 153.9h5.2zM166 154h5.5zM166.3 154.1h5.2zM166.5 154.2h5zM166.6 154.3h4.9zM166.9 154.3h4.6zM167 154.4h4.5zM167.2 154.5h4.3zM167.5 154.6h4zM167.6 154.7h3.9zM167.8 154.8h3.7zM168.5 154.9h3zM169.1 154.9h2.4zM169.7 155h1.8zM170.3 155.1h1.2zM170.9 155.2h.6z"/>
</g>
<g fill="#000" stroke="#000" stroke-width=".21">
<path d="M79.9 67.6h.2zM80 67.7h.2zM80.1 67.8h.2zM80.1 67.9h.2zM80.2 68h.1zM80.2 68.1h.2zM80.3 68.2h.1zM80.3 68.2h.2zM80.3 68.3h.3zM80.3 68.4h.3zM80.4 68.5h.3zM80.4 68.6h.4zM80.5 68.7h.3zM80.5 68.7h.4zM80.6 68.8h.3zM80.6 68.9h.4zM80.7 69h.3zM80.7 69.1h.4zM80.8 69.2h.4zM80.8 69.3h.4zM80.9 69.3h.4zM80.9 69.4h.5zM80.9 69.5h.5zM80.9 69.6h.5zM81 69.7h.5zM81 69.8h.5zM81.1 69.8h.5zM81.1 69.9h.6zM81.2 70h.5zM81.2 70.1h.6zM81.3 70.2h.6zM81.3 70.3h.6zM81.4 70.4h.6zM81.4 70.4h.6zM81.4 70.5h.6zM81.4 70.6h.6zM81.5 70.7h.5zM81.5 70.8h.5zM81.6 70.9h.4zM81.6 71h.4zM81.7 71h.2zM81.7 71.1h.2z"/>
<path d="M79.9 67.4h.2zM80 67.5h.2zM80.1 67.6h.2zM80.1 67.6h.2zM80.2 67.7h.1zM80.3 67.8h.1zM80.3 67.9h.2zM80.3 68h.3zM80.4 68.1h.3zM80.4 68.2h.4zM80.5 68.2h.4zM80.6 68.3h.3zM80.6 68.4h.4zM80.7 68.5h.4zM80.8 68.6h.4zM80.8 68.7h.4zM80.9 68.7h.4zM80.9 68.8h.5zM81 68.9h.4zM81 69h.5zM81.1 69.1h.5zM81.2 69.2h.5zM81.2 69.3h.6zM81.3 69.3h.6zM81.4 69.4h.6zM81.4 69.5h.6zM81.4 69.6h.6zM81.5 69.7h.6zM81.5 69.8h.7zM81.6 69.8h.7zM81.7 69.9h.7zM81.7 70h.8zM81.8 70.1h.7zM81.9 70.2h.7zM81.9 70.3h.8zM82 70.4h.8zM82 70.4h.9z"/>
<path d="M120.2 70.3h.2zM120.1 70.4h.2zM120.1 70.5h.1zM120.1 70.6h.1zM120 70.7h.1zM119.9 70.8h.2zM119.9 70.9h.2zM119.8 71h.3zM119.7 71h.3zM119.7 71.1h.3zM119.6 71.2h.3zM119.5 71.3h.4zM119.5 71.4h.3zM119.5 71.5h.3zM119.4 71.5h.3zM119.4 71.6h.3zM119.3 71.7h.3zM119.2 71.8h.4zM119.2 71.9h.3zM119.1 72h.4zM119 72.1h.5zM119 72.1h.5zM119 72.2h.4zM118.9 72.3h.5zM118.9 72.4h.4zM118.8 72.5h.5zM118.7 72.6h.5zM118.7 72.6h.5zM118.6 72.7h.5zM118.5 72.8h.6zM118.5 72.9h.5zM118.4 73h.6zM118.4 73.1h.6zM118.4 73.2h.6zM118.3 73.2h.6zM118.2 73.3h.7zM118.2 73.4h.6zM118.1 73.5h.7zM118 73.6h.7z"/>
<path d="M120.4 70.2h.2zM120.3 70.4h.2zM120.3 70.4h.2zM120.2 70.5h.2zM120.2 70.6h.2zM120.1 70.7h.3zM120.1 70.8h.2zM120.1 70.9h.2zM120.1 71h.2zM120 71h.2zM120 71.1h.2zM119.9 71.2h.3zM119.9 71.3h.2zM119.8 71.4h.3zM119.8 71.5h.3zM119.7 71.5h.4zM119.7 71.6h.4zM119.6 71.7h.5zM119.6 71.8h.4zM119.5 71.9h.5zM119.5 72h.5zM119.5 72.1h.4zM119.5 72.1h.4zM119.4 72.2h.5zM119.4 72.3h.4zM119.3 72.4h.5zM119.3 72.5h.5zM119.2 72.6h.5zM119.2 72.6h.5zM119.1 72.7h.6zM119.1 72.8h.5zM119 72.9h.6zM119 73h.6zM119 73.1h.5zM119 73.2h.5zM118.9 73.2h.6zM118.9 73.3h.6zM118.8 73.4h.7zM118.8 73.5h.7zM118.7 73.6h.7zM118.8 73.7h.6zM118.9 73.7h.5zM118.9 73.8h.4zM119 73.9h.3zM119 74h.3zM119 74.1h.2z"/>
<path d="M75.3 91.9h.1zM75.4 91.9h.3zM75.6 92h.3zM75.8 92.1h.3zM75.9 92.2h.5zM76.1 92.3h.5zM76.3 92.4h.6zM76.5 92.5h.5zM76.5 92.5h.8zM76.7 92.6h.9zM76.9 92.7h.9zM77 92.8h1.1zM77.2 92.9h1zM77.4 93h1.1zM77.6 93h1.1zM77.7 93.1h1.3zM77.9 93.2h1.3zM78 93.3h1.2zM78.1 93.4h1.1zM78.3 93.5h.9zM78.5 93.6h.8zM78.7 93.6h.6zM78.8 93.7h.5zM79 93.8h.4zM79.2 93.9h.2z"/>
<path d="M75.2 91.8h.2zM75.4 91.9h.3zM75.7 91.9h.4zM75.9 92h.6zM76.1 92.1h.8zM76.4 92.2h.8zM76.6 92.3h1zM76.9 92.4h1.1zM77 92.5h1.4zM77.3 92.5h1.4zM77.6 92.6h1.6zM77.8 92.7h1.7zM78.1 92.8h1.7zM78.2 92.9h1.6zM78.5 93h1.1zM78.7 93h.8zM79 93.1h.3z"/>
<path d="M129.1 111.3h.3zM129.1 111.4h.4zM129.2 111.5h.5zM129.2 111.6h.7zM129.2 111.7h.8zM129.3 111.8h.9zM129.3 111.8h1.1zM129.3 111.9h1.3zM129.3 112h1.3zM129.5 112.1h1.3zM129.8 112.2h1.2zM130 112.3h1.1zM130.3 112.4h1zM130.5 112.4h1zM130.7 112.5h1zM131 112.6h.8zM131.2 112.7h.8zM131.4 112.8h.7zM131.7 112.9h.5zM131.9 112.9h.5zM132.2 113h.4zM132.4 113.1h.4zM132.6 113.2h.3zM132.8 113.3h.3zM133.1 113.4h.2z"/>
<path d="M129.2 112.1h.3zM129 112.2h.8zM128.9 112.3h1.1zM128.7 112.4h1.6zM128.5 112.4h2zM128.9 112.5h1.8zM129.4 112.6h1.6zM129.7 112.7h1.5zM130.1 112.8h1.3zM130.5 112.9h1.2zM130.9 112.9h1zM131.2 113h1zM131.7 113.1h.7zM132 113.2h.6zM132.4 113.3h.4zM132.8 113.4h.3zM133.2 113.5h.1z"/>
<path d="M89.2 131.1h.3zM89.2 131.2h.3zM89.2 131.3h.4zM89.2 131.4h.4zM89.2 131.5h.5zM89.2 131.6h.5zM89.1 131.7h.6zM89.1 131.7h.6zM89.1 131.8h.5zM89 131.9h.6zM89 132h.5zM89 132.1h.5zM88.9 132.2h.5zM88.9 132.2h.5zM88.9 132.3h.4zM88.8 132.4h.5zM88.8 132.5h.4zM88.7 132.6h.5zM88.7 132.7h.5zM88.7 132.8h.5zM88.6 132.8h.5zM88.6 132.9h.5zM88.6 133h.4zM88.6 133.1h.4zM88.6 133.2h.3zM88.6 133.3h.3zM88.5 133.3h.3zM88.5 133.4h.3zM88.5 133.5h.2zM88.4 133.6h.3zM88.4 133.7h.2zM88.4 133.8h.2zM88.3 133.9h.3zM88.3 133.9h.3zM88.3 134h.2zM88.2 134.1h.3zM88.2 134.2h.2zM88.1 134.3h.3zM88.1 134.4h.2zM88.1 134.5h.2zM88.1 134.5h.1zM88.1 134.6h.1zM88 134.8h.1z"/>
<path d="M90.1 131.6h.4zM89.7 131.7h.7zM89.7 131.7h.6zM89.6 131.8h.7zM89.6 131.9h.7zM89.5 132h.7zM89.5 132.1h.7zM89.4 132.2h.7zM89.4 132.2h.6zM89.3 132.3h.7zM89.3 132.4h.6zM89.2 132.5h.6zM89.2 132.6h.6zM89.2 132.7h.5zM89.2 132.8h.5zM89.1 132.8h.6zM89.1 132.9h.5zM89 133h.5zM89 133.1h.5zM88.9 133.2h.5zM88.9 133.3h.4zM88.8 133.3h.5zM88.8 133.4h.4zM88.7 133.5h.5zM88.7 133.6h.4zM88.6 133.7h.5zM88.6 133.8h.4zM88.6 133.9h.3zM88.6 133.9h.3zM88.5 134h.3zM88.5 134.1h.2zM88.4 134.2h.3zM88.4 134.3h.2zM88.3 134.4h.3zM88.3 134.5h.3zM88.2 134.5h.3zM88.2 134.6h.2zM88.1 134.7h.3zM88.1 134.8h.2zM88.1 134.9h.1zM88.1 135h.1zM88 135h.1zM87.9 135.2h.2z"/>
<path d="M108.1 133.4h.2zM108.1 133.5h.2zM108 133.6h.4zM108 133.7h.4zM107.9 133.8h.5zM107.9 133.9h.6zM107.9 133.9h.6zM107.8 134h.7zM107.8 134.1h.7zM107.7 134.2h.7zM107.7 134.3h.6zM107.6 134.4h.6zM107.6 134.5h.6zM107.5 134.5h.6zM107.4 134.6h.6zM107.4 134.7h.5zM107.4 134.8h.5zM107.4 134.9h.5zM107.3 135h.5zM107.3 135h.4zM107.2 135.1h.5zM107.1 135.2h.5zM107.1 135.3h.4zM107 135.4h.4zM107 135.5h.4zM106.9 135.6h.5zM106.9 135.6h.4zM106.8 135.7h.4zM106.8 135.8h.3zM106.8 135.9h.3zM106.7 136h.3zM106.7 136.1h.2zM106.6 136.1h.2zM106.6 136.2h.2zM106.5 136.3h.3zM106.4 136.4h.3zM106.4 136.5h.2zM106.3 136.6h.3zM106.3 136.7h.2zM106.3 136.7h.1zM106.2 136.9h.1zM106.1 137h.2z"/>
<path d="M108.5 134h.8zM108.5 134.1h.7zM108.4 134.2h.7zM108.3 134.3h.8zM108.2 134.4h.8zM108.2 134.5h.7zM108.1 134.5h.7zM108 134.6h.7zM107.9 134.7h.7zM107.9 134.8h.6zM107.9 134.9h.6zM107.8 135h.6zM107.7 135h.6zM107.7 135.1h.5zM107.6 135.2h.5zM107.5 135.3h.5zM107.4 135.4h.5zM107.4 135.5h.5zM107.4 135.6h.4zM107.3 135.6h.4zM107.2 135.7h.4zM107.1 135.8h.4zM107.1 135.9h.3zM107 136h.4zM106.9 136.1h.4zM106.8 136.1h.4zM106.8 136.2h.3zM106.8 136.3h.2zM106.7 136.4h.2zM106.6 136.5h.2zM106.6 136.6h.2zM106.5 136.7h.2zM106.4 136.7h.2zM106.3 136.8h.2z"/>
<path d="M125.5 134.7h.8zM125.6 134.8h.8zM125.6 134.9h.9zM125.7 135h.9zM125.8 135h.8zM125.9 135.1h.8zM126 135.2h.7zM126.1 135.3h.6zM126.2 135.4h.6zM126.2 135.5h.7zM126.3 135.6h.6zM126.3 135.6h.7zM126.4 135.7h.7zM126.5 135.8h.6zM126.6 135.9h.6zM126.7 136h.6zM126.7 136.1h.6zM126.8 136.1h.5zM126.9 136.2h.5zM127 136.3h.4zM127.1 136.4h.4zM127.2 136.5h.4zM127.2 136.6h.4zM127.3 136.7h.4zM127.3 136.7h.5zM127.4 136.8h.4zM127.5 136.9h.3zM127.6 137h.3zM127.7 137.1h.3zM127.8 137.2h.2zM127.8 137.2h.3zM127.9 137.3h.3zM128 137.4h.2zM128 137.5h.3zM128.1 137.6h.3zM128.2 137.7h.2zM128.3 137.8h.1zM128.4 137.8h.1z"/>
<path d="M126.6 134.1h.1zM126.5 134.2h.2zM126.5 134.3h.3zM126.5 134.4h.3zM126.4 134.5h.5zM126.4 134.5h.5zM126.4 134.6h.6zM126.3 134.7h.7zM126.4 134.8h.7zM126.5 134.9h.6zM126.6 135h.6zM126.6 135h.6zM126.7 135.1h.6zM126.7 135.2h.6zM126.7 135.3h.6zM126.8 135.4h.5zM126.9 135.5h.5zM126.9 135.6h.5zM127 135.6h.5zM127.1 135.7h.4zM127.1 135.8h.5zM127.2 135.9h.4zM127.3 136h.4zM127.3 136.1h.4zM127.3 136.1h.5zM127.4 136.2h.4zM127.4 136.3h.4zM127.5 136.4h.3zM127.6 136.5h.3zM127.6 136.6h.3zM127.7 136.7h.3zM127.8 136.7h.2zM127.8 136.8h.3zM127.8 136.9h.3zM127.9 137h.3zM128 137.1h.2zM128 137.2h.3zM128.1 137.2h.2zM128.2 137.3h.2zM128.2 137.4h.2zM128.3 137.5h.1zM128.4 137.7h.1z"/>
<path d="M102.1 142.2h.2zM102 142.3h.2zM101.9 142.4h.2zM101.9 142.5h.1zM101.8 142.6h.2zM101.7 142.7h.2zM101.6 142.7h.3zM101.5 142.8h.3zM101.4 142.9h.4zM101.3 143h.4zM101.3 143.1h.3zM101.2 143.2h.3zM101.1 143.3h.4zM101 143.3h.4zM100.9 143.4h.4zM100.8 143.5h.5zM100.8 143.6h.5zM100.7 143.7h.5zM100.6 143.8h.5zM100.5 143.8h.5zM100.4 143.9h.6zM100.3 144h.6zM100.2 144.1h.6zM100.2 144.2h.6zM100.1 144.3h.7zM100 144.4h.7zM99.9 144.4h.7zM99.8 144.5h.7zM99.7 144.6h.8zM99.7 144.7h.7zM99.6 144.8h.7zM99.5 144.9h.7zM99.4 144.9h.8zM99.3 145h.9zM99.2 145.1h.9z"/>
<path d="M102.1 142.4h.2zM102 142.5h.2zM102 142.6h.2zM101.9 142.7h.2zM101.9 142.7h.1zM101.8 142.8h.2zM101.8 142.9h.1zM101.7 143h.2zM101.6 143.1h.3zM101.5 143.2h.4zM101.5 143.3h.3zM101.4 143.3h.3zM101.3 143.4h.4zM101.3 143.5h.3zM101.3 143.6h.3zM101.2 143.7h.3zM101.1 143.8h.3zM101 143.8h.4zM101 143.9h.3zM100.9 144h.4zM100.8 144.1h.5zM100.8 144.2h.5zM100.8 144.3h.4zM100.7 144.4h.4zM100.6 144.4h.5zM100.5 144.5h.5zM100.5 144.6h.5zM100.4 144.7h.5zM100.3 144.8h.6zM100.2 144.9h.6zM100.2 144.9h.6zM100.2 145h.6zM100.1 145.1h.6zM100 145.2h.7zM100.1 145.3h.5zM100.1 145.4h.5zM100.1 145.5h.4zM100.1 145.5h.3zM100.2 145.6h.2zM100.2 145.7h.1zM100.2 145.8h.1z"/>
<path d="M160.1 153.4h.6zM160.2 153.5h1.1zM160.3 153.6h1.7zM160.3 153.7h2.3zM160.4 153.8h2.8zM160.4 153.8h3.4zM160.5 153.9h3.9z"/>
<path d="M160.5 154h4.5zM160.5 154.1h3.9zM160.4 154.2h3.4zM160.4 154.3h2.8zM160.3 154.3h2.3zM160.3 154.4h1.7zM160.2 154.5h1.1zM160.1 154.6h.6z"/>
<path d="M166 154h4.5zM166.7 154.1h3.9zM167.3 154.2h3.4zM168 154.3h2.8zM168.6 154.3h2.2zM169.2 154.4h1.7zM169.8 154.5h1.1zM170.4 154.6h.6z"/>
<path d="M170.4 153.4h.6zM169.8 153.5h1.1zM169.2 153.6h1.7zM168.6 153.7h2.2zM168 153.8h2.8zM167.3 153.8h3.4zM166.7 153.9h3.9z"/>
</g>
<text font-size="15.6" x="94.5" y="269.4">Прокладка</text>
<g font-size="10.9">
<text x="79.2" y="9.4" transform="rotate(-180 79.2 9.4)">МЧ00.57.00.10</text>
<text x="121.8" y="248.1">МЧ00.57.00.10</text>
</g>
<g font-size="8.5">
<text x="56.7" y="53.5">Ç174</text>
<text x="128" y="56.5">Ç148</text>
<text x="39.6" y="81.5">Ç125</text>
<text x="74.4" y="154">Ç10</text>
</g>
<g font-size="7.8">
<text x="173" y="151.7">2</text>
<text x="74.4" y="162.3">6 отв.</text>
<text x="173" y="267.2">0,02</text>
<text x="192.6" y="267.2">1:2</text>
<text x="89.4" y="283.7">Картон прокладочный Б</text>
<text x="102.7" y="290.7">ГОСТ 9347-74</text>
</g>
<g font-size="5.4">
<text x="12.6" y="46.3" transform="rotate(-90 12.6 46.3)">Перв. примен.</text>
<text x="12.6" y="103.4" transform="rotate(-90 12.6 103.4)">Справ. №</text>
<text x="12.6" y="176.1" transform="rotate(-90 12.6 176.1)">Подп. и дата</text>
<text x="12.6" y="205.2" transform="rotate(-90 12.6 205.2)">Инв. № дубл.</text>
<text x="12.6" y="230.9" transform="rotate(-90 12.6 230.9)">Взам. инв. №</text>
<text x="159.3" y="256.6">Лит.</text>
<text x="173.4" y="256.6">Масса</text>
<text x="188.3" y="256.6">Масштаб</text>
<text x="12.6" y="261.1" transform="rotate(-90 12.6 261.1)">Подп. и дата</text>
<text x="41.6" y="261.6">№ докум.</text>
<text x="63.9" y="261.6">Подп.</text>
<text x="21" y="266.6">Разраб.</text>
<text x="21" y="271.6">Пров.</text>
<text x="21" y="276.6">Т.контр.</text>
<text x="157.1" y="276.6">Лист</text>
<text x="178.3" y="276.6">Листов</text>
<text x="198.5" y="276.6">1</text>
<text x="21" y="286.6">Н.контр.</text>
<text x="7.5" y="292.5" transform="rotate(-90 7.5 292.5)">КОМПАС-3Dv21 Учебнаяверсия©2022ООО&quot;АСКОН-Системыпроектирования&quot;, Россия. Всеправазащищены.</text>
<text x="12.6" y="290.2" transform="rotate(-90 12.6 290.2)">Инв. № подл.</text>
<text x="21" y="291.6">Утв.</text>
<text x="8.5" y="296.7">Недлякоммерческогоиспользования</text>
<text x="96" y="296.6">Копировал</text>
<text x="166" y="296.6">Формат</text>
<text x="186" y="296.6">A4</text>
</g>
<g font-size="5.3">
<text x="21.1" y="261.6">Изм.</text>
<text x="28.1" y="261.6">Лист</text>
<text x="76.1" y="261.6">Дата</text>
</g>
</svg>
